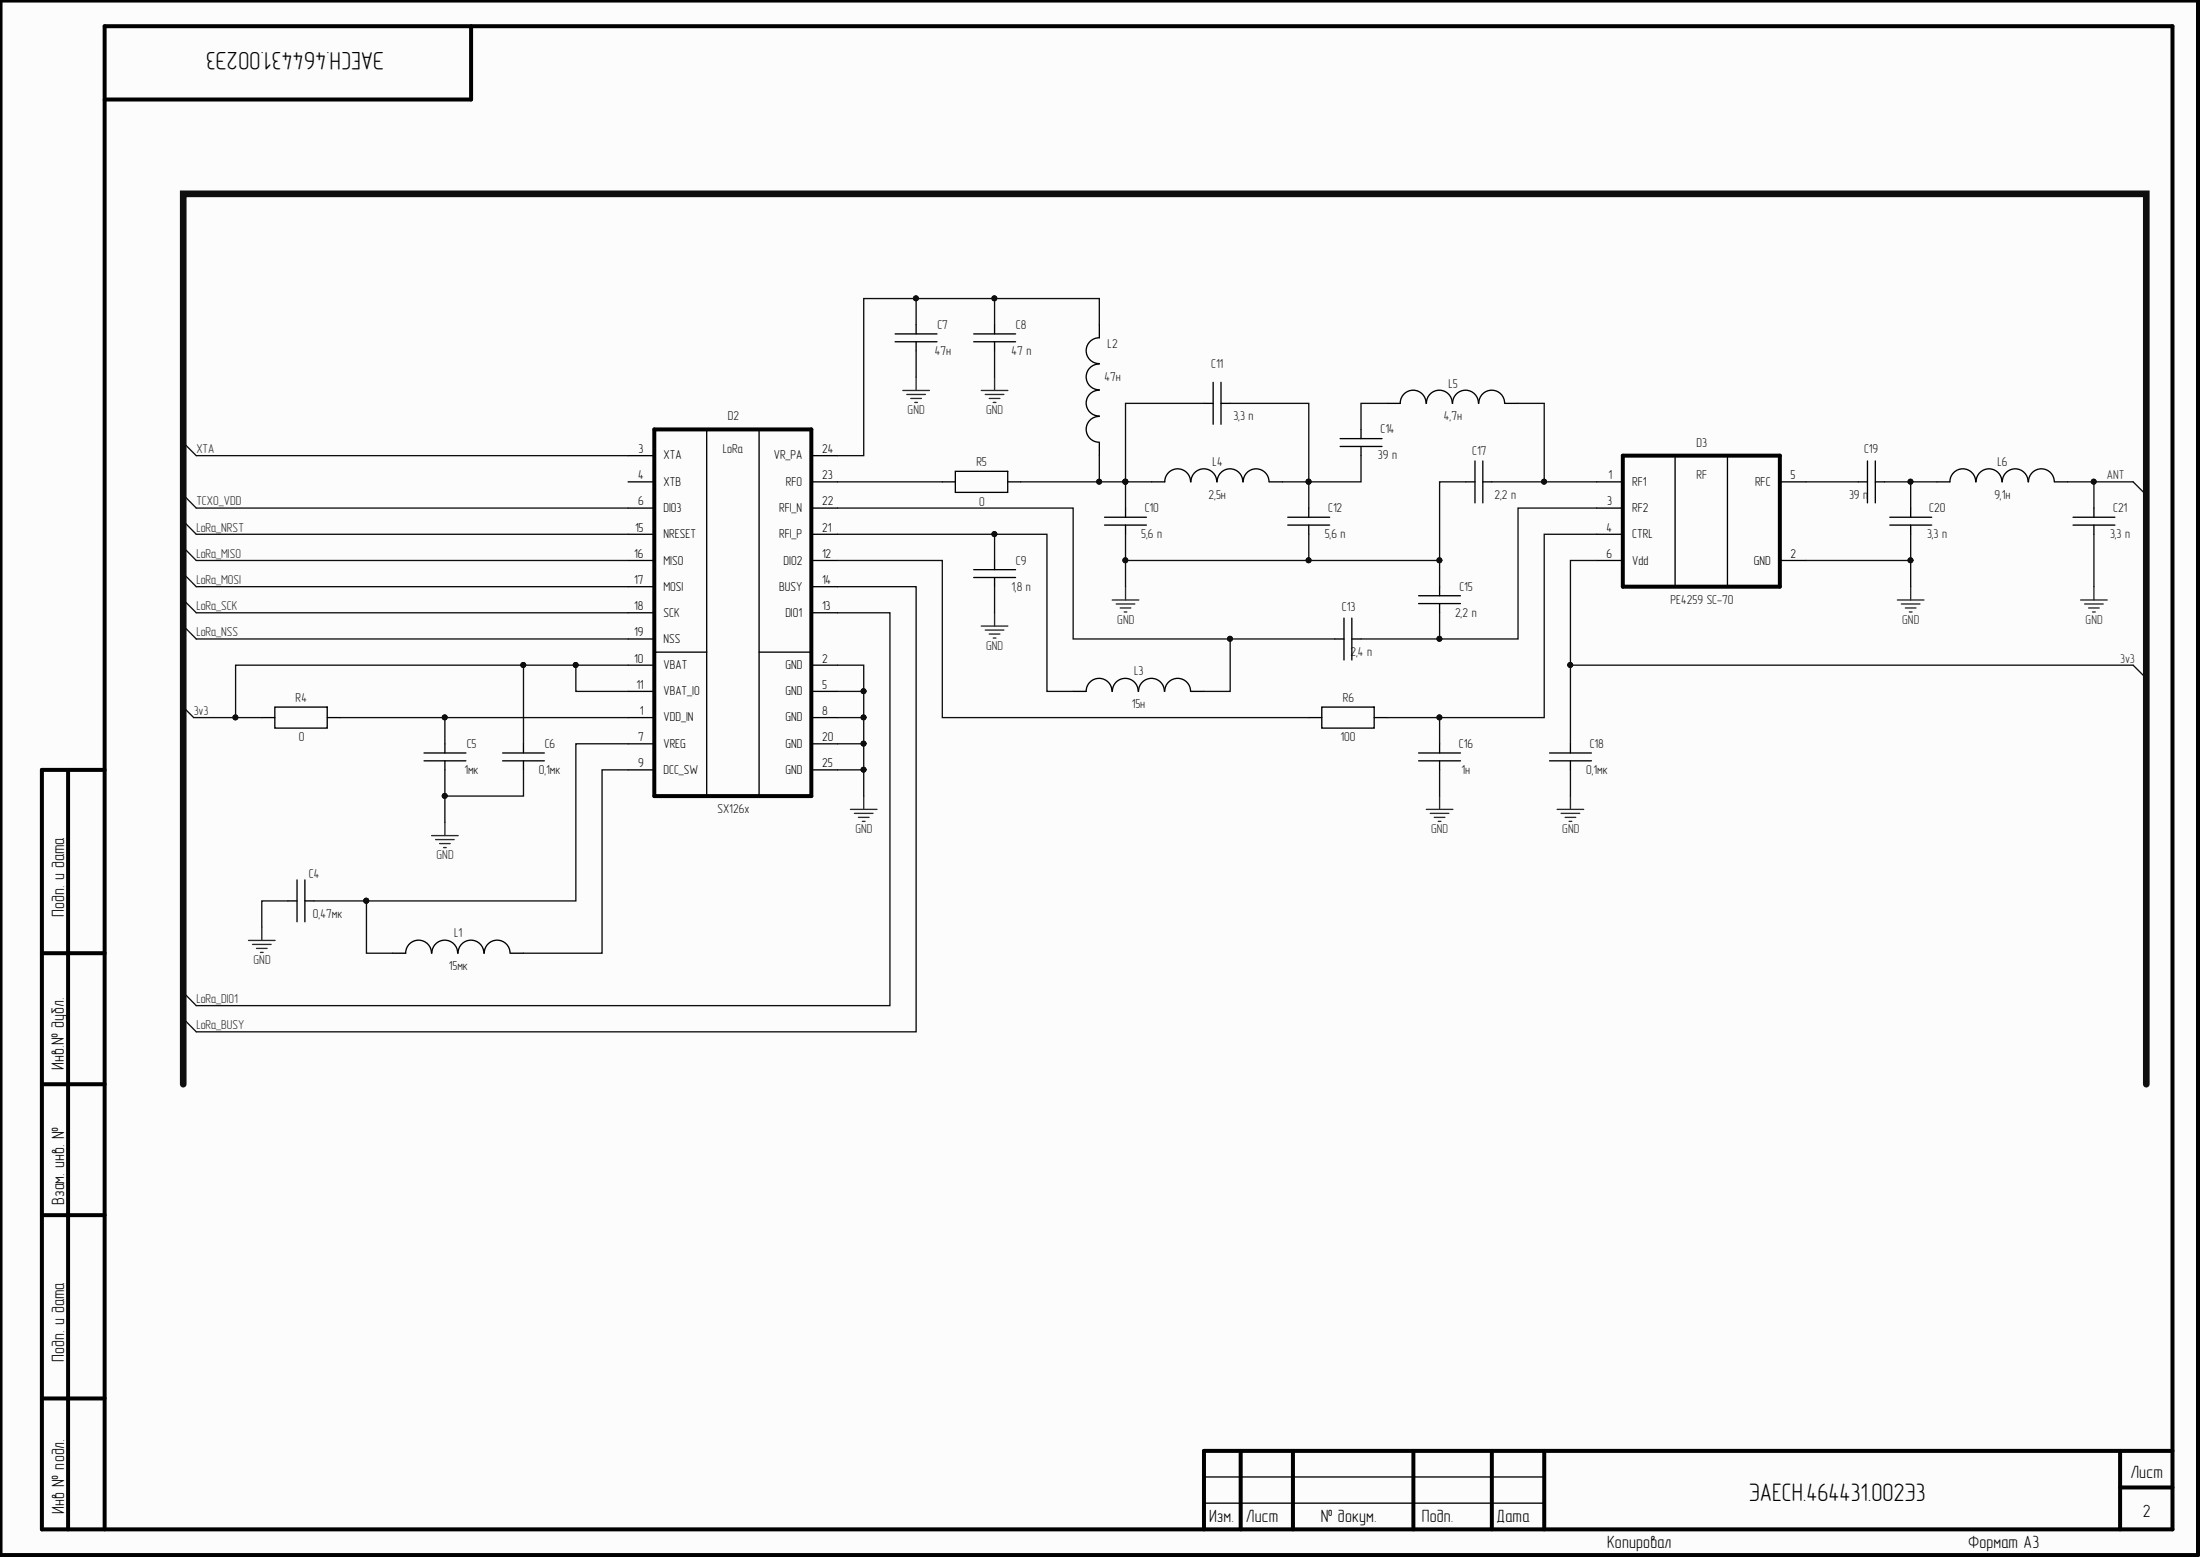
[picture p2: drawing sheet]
<svg xmlns="http://www.w3.org/2000/svg" width="420mm" height="297mm" viewBox="0 0 420 297" stroke-linecap="round" stroke-linejoin="round" font-family="sans-serif">
<path d="M0 0h419.5v296.7h-419.5z" fill="#fcfcfc"/>
<g fill="none" stroke="#000" stroke-width=".76">
<path d="M.1 .1h419.3v296.6h-419.3zM89.9 5v14h-69.9M124.9 81.9h29.9v70h-29.9zM309.7 86.9h29.9v25h-29.9zM13 146.9v144.9M20 146.9h-12v144.9h406.6v-286.8h-394.6v286.8M8 181.8h12M8 206.8h12M8 231.8h12M8 266.8h12M236.7 276.8v15M246.7 276.8v15"/>
<path d="M269.7 276.8v15M284.7 276.8v15M294.7 276.8v15M404.6 276.8v15M414.6 276.8h-184.9v15M404.6 283.8h10"/>
</g>
<g fill="none" stroke="#000" stroke-width=".25">
<path d="M170.8 65.2h8M170.8 63.7h8M174.8 62v1.7M174.8 65.2v1.8M185.8 65.2h8M185.8 63.7h8M189.8 62v1.7M189.8 65.2v1.8M209.8 79.4a2.46 2.46 0 0 0-2.5 2.5 2.46 2.46 0 0 0 2.5 2.5M209.8 62v2.4a2.46 2.46 0 0 0-2.5 2.5 2.46 2.46 0 0 0 2.5 2.5M209.8 74.4a2.46 2.46 0 0 0-2.5 2.5 2.46 2.46 0 0 0 2.5 2.5M209.8 69.4a2.46 2.46 0 0 0-2.5 2.5 2.46 2.46 0 0 0 2.5 2.5"/>
<path d="M229.7 77h1.8M231.5 72.9v8M233 77h1.7M233 72.9v8M272.1 77a2.46 2.46 0 0 0-2.4-2.6 2.46 2.46 0 0 0-2.5 2.6h-2.5M277.1 77a2.46 2.46 0 0 0-2.4-2.6 2.46 2.46 0 0 0-2.5 2.6M282.1 77a2.46 2.46 0 0 0-2.4-2.6 2.46 2.46 0 0 0-2.5 2.6M287.1 77a2.46 2.46 0 0 0-2.5-2.6 2.46 2.46 0 0 0-2.4 2.6M287.2 77h2.5M119.9 91.9h5M119.9 96.9h5M119.9 86.9h5"/>
<path d="M134.9 81.9v70M144.8 81.9v70M154.8 91.9h5M154.8 96.9h5M154.8 86.9h5M179.8 91.9h2.5M182.3 89.9h10v4h-10zM192.3 91.9h2.5M209.8 84.4v2.5M210.8 98.7h8M214.8 96.9v1.8M227.2 91.9a2.46 2.46 0 0 0-2.5-2.5 2.46 2.46 0 0 0-2.4 2.5h-2.6"/>
<path d="M232.2 91.9a2.46 2.46 0 0 0-2.5-2.5 2.46 2.46 0 0 0-2.4 2.5M237.2 91.9a2.45 2.45 0 0 0-2.5-2.5 2.45 2.45 0 0 0-2.4 2.5M242.2 91.9a2.46 2.46 0 0 0-2.5-2.5 2.46 2.46 0 0 0-2.5 2.5M242.2 91.9h2.5M245.7 98.7h8M249.7 96.9v1.8M255.7 83.7h8M255.7 85.2h8M259.7 81.9v1.8M259.7 85.2v1.7M279.7 91.9h1.8M281.5 87.9v8"/>
<path d="M283 91.9h1.7M283 87.9v8M304.7 91.9h5M304.7 96.9h5M319.6 86.9v25M329.6 86.9v25M339.6 91.9h5M354.6 91.9h1.8M356.4 87.9v8M357.8 91.9h1.8M357.8 87.9v8M360.6 98.7h8"/>
<path d="M364.6 96.9v1.8M377 91.9a2.46 2.46 0 0 0-2.5-2.5 2.46 2.46 0 0 0-2.4 2.5h-2.5M382 91.9a2.46 2.46 0 0 0-2.5-2.5 2.46 2.46 0 0 0-2.4 2.5M387 91.9a2.46 2.46 0 0 0-2.5-2.5 2.46 2.46 0 0 0-2.4 2.5M392 91.9a2.46 2.46 0 0 0-2.5-2.5 2.46 2.46 0 0 0-2.4 2.5M392.1 91.9h2.5M395.6 98.7h8M399.6 96.9v1.8M119.9 106.9h5M119.9 101.9h5M119.9 111.9h5M119.9 116.9h5"/>
<path d="M154.8 106.9h5M154.8 101.9h5M154.8 111.9h5M154.8 116.9h5M185.8 110.2h8M185.8 108.7h8M189.8 106.9v1.8M189.8 110.2v1.7M210.8 100.2h8M214.8 100.2v1.7M245.7 100.2h8M249.7 100.2v1.7"/>
<path d="M256.5 117.9v8M258 117.9v8M270.7 115.2h8M270.7 113.7h8M274.7 111.9v1.8M274.7 115.2v1.7M304.7 106.9h5M304.7 101.9h5M339.6 106.9h5M360.6 100.2h8M364.6 100.2v1.7M395.6 100.2h8"/>
<path d="M399.6 100.2v1.7M50 136.9h2.4M52.4 134.9h10v4h-10zM62.4 136.9h2.5M119.9 136.9h5M119.9 126.9h5M119.9 131.9h5M119.9 121.9h5M124.9 124.4h10M144.8 124.4h10M154.8 136.9h5M154.8 126.9h5"/>
<path d="M154.8 131.9h5M212.2 131.9a2.46 2.46 0 0 0-2.5-2.5 2.46 2.46 0 0 0-2.4 2.5h-2.5M217.2 131.9a2.46 2.46 0 0 0-2.5-2.5 2.46 2.46 0 0 0-2.4 2.5M222.2 131.9a2.46 2.46 0 0 0-2.5-2.5 2.46 2.46 0 0 0-2.4 2.5M227.2 131.9a2.46 2.46 0 0 0-2.5-2.5 2.46 2.46 0 0 0-2.4 2.5M227.3 131.9h2.4M249.7 136.9h2.5M252.2 134.9h10v4h-10zM254.7 121.9h1.8M258 121.9h1.7M262.2 136.9h2.5M80.9 145.1h8"/>
<path d="M80.9 143.7h8M84.9 141.9v1.8M84.9 145.1v1.8M95.9 145.1h8M95.9 143.7h8M99.9 141.9v1.8M99.9 145.1v1.8M119.9 141.9h5M119.9 146.9h5M154.8 141.9h5M154.8 146.9h5M270.7 145.1h8"/>
<path d="M270.7 143.7h8M274.7 141.9v1.8M274.7 145.1v1.8M295.7 145.1h8M295.7 143.7h8M299.7 141.9v1.8M299.7 145.1v1.8M54.9 171.9h1.8M56.7 167.9v8M58.2 167.9v8M58.2 171.9h1.7M82.3 181.8a2.46 2.46 0 0 0-2.4-2.4 2.46 2.46 0 0 0-2.5 2.4h-2.5"/>
<path d="M87.3 181.8a2.46 2.46 0 0 0-2.4-2.4 2.46 2.46 0 0 0-2.5 2.4M92.3 181.8a2.46 2.46 0 0 0-2.4-2.4 2.46 2.46 0 0 0-2.5 2.4M97.3 181.8a2.46 2.46 0 0 0-2.4-2.4 2.46 2.46 0 0 0-2.5 2.4M97.4 181.8h2.5M229.7 281.8h65M229.7 286.8h65"/>
</g>
<g fill="none" stroke="#0e0e0e" stroke-width=".25">
<path d="M174.8 57v5M189.8 57v5M174.8 67v5M189.8 67v5M209.8 62v-5h-45v29.9h-5M229.7 77h-14.9v14.9M234.7 77h15v19.9M264.7 77h-5v4.9M289.7 77h5v14.9h10M35.5 99.9l1.9 2h82.5M35.5 94.9l1.9 2h82.5M35.5 84.9l1.9 2h82.5"/>
<path d="M159.8 96.9h45v25h49.9M159.8 91.9h20M194.8 91.9h20M209.8 86.9v5M214.8 91.9h4.9M214.8 91.9v5M259.7 86.9v5h-15M279.7 91.9h-5v15h-59.9v5M284.7 91.9h10M304.7 96.9h-15v25h-30M344.6 91.9h10M359.6 91.9h10"/>
<path d="M364.6 91.9v5M394.6 91.9h12.4l2 2M399.6 91.9v5M35.5 119.9l1.9 2h82.5M35.5 114.9l1.9 2h82.5M35.5 109.9l1.9 2h82.5M35.5 104.9l1.9 2h82.5M159.8 101.9h40v30h5M159.8 106.9h20v30h69.9M159.8 116.9h10v74.9h-132.4l-1.9-2M159.8 111.9h15v84.9h-137.4l-1.9-2M189.8 101.9v5"/>
<path d="M189.8 111.9v5M214.8 101.9v5M249.7 101.9v5M274.7 106.9v5M274.7 116.9v5M304.7 101.9h-10v35h-30M304.7 106.9h-5v20h107.3l2 2M344.6 106.9h20M364.6 101.9v10M399.6 101.9v10M35 134.9l2 2h13M64.9 136.9h55"/>
<path d="M84.9 136.9v5M99.9 126.9v15M109.9 126.9v5h10M119.9 126.9h-74.9v10M159.8 126.9h5v25M159.8 136.9h5M159.8 131.9h5M234.7 121.9v10h-5M274.7 136.9v5M299.7 126.9v15M84.9 146.9v5M99.9 146.9v5h-15v5"/>
<path d="M119.9 141.9h-10v30h-40M119.9 146.9h-5v34.9h-15M159.8 146.9h5M159.8 141.9h5M274.7 146.9v5M299.7 146.9v5M54.9 171.9h-4.9v5M59.9 171.9h10M69.9 171.9v9.9h5"/>
</g>
<g fill="none" stroke="#262626" stroke-width=".25">
<path d="M172.3 74.5h5.1M173 75.3h3.6M173.8 76h2M174.6 76.8h.5M174.8 72v2.5M187.2 74.5h5.1M188 75.3h3.6M188.8 76h2M189.5 76.8h.5M189.8 72v2.5M187.2 119.4h5.1M189.8 116.9v2.5"/>
<path d="M212.2 114.5h5.1M213 115.2h3.6M213.8 116h2M214.5 116.7h.5M214.8 111.9v2.6M362.1 114.5h5M362.8 115.2h3.6M363.6 116h2M364.3 116.7h.6M364.6 111.9v2.6M397 114.5h5.1M397.8 115.2h3.5"/>
<path d="M398.5 116h2.1M399.3 116.7h.5M399.6 111.9v2.6M188 120.2h3.6M188.8 121h2M189.5 121.7h.5M82.4 159.4h5M84.9 156.9v2.5M162.3 154.4h5.1M163 155.2h3.6M163.8 155.9h2M164.6 156.7h.5"/>
<path d="M164.8 151.9v2.5M272.2 154.4h5M272.9 155.2h3.6M273.7 155.9h2M274.5 156.7h.5M274.7 151.9v2.5M297.1 154.4h5.1M297.9 155.2h3.5M298.7 155.9h2M299.4 156.7h.5M299.7 151.9v2.5M47.4 179.4h5.1"/>
<path d="M50 176.9v2.5M83.1 160.2h3.6M83.9 160.9h2M84.6 161.7h.5M48.2 180.2h3.5M48.9 180.9h2.1M49.7 181.7h.5"/>
</g>
<g fill="#0e0e0e" stroke="#0e0e0e" stroke-width=".19">
<circle cx="109.8" cy="126.9" r=".47"/>
<circle cx="69.9" cy="171.8" r=".47"/>
<circle cx="84.9" cy="136.9" r=".47"/>
<circle cx="84.9" cy="151.8" r=".47"/>
<circle cx="99.9" cy="126.9" r=".47"/>
<circle cx="214.7" cy="91.9" r=".47"/>
<circle cx="249.7" cy="91.9" r=".47"/>
<circle cx="189.7" cy="56.9" r=".47"/>
<circle cx="174.8" cy="56.9" r=".47"/>
<circle cx="234.7" cy="121.9" r=".47"/>
<circle cx="294.6" cy="91.9" r=".47"/>
<circle cx="274.7" cy="121.9" r=".47"/>
<circle cx="274.7" cy="106.9" r=".47"/>
<circle cx="164.8" cy="146.8" r=".47"/>
<circle cx="164.8" cy="141.9" r=".47"/>
<circle cx="164.8" cy="136.9" r=".47"/>
<circle cx="164.8" cy="131.9" r=".47"/>
<circle cx="274.7" cy="136.9" r=".47"/>
<circle cx="189.7" cy="101.9" r=".47"/>
<circle cx="249.7" cy="106.9" r=".47"/>
<circle cx="214.7" cy="106.9" r=".47"/>
<circle cx="209.7" cy="91.9" r=".47"/>
<circle cx="44.9" cy="136.9" r=".47"/>
<circle cx="364.6" cy="91.9" r=".47"/>
<circle cx="399.5" cy="91.9" r=".47"/>
<circle cx="364.6" cy="106.9" r=".47"/>
<circle cx="299.6" cy="126.9" r=".47"/>
</g>
<path d="M35 206.8v-169.8h374.6v169.8" fill="none" stroke="#0e0e0e" stroke-width="1.3"/>
<g font-size="4.8">
<text x="73.3" y="10" transform="rotate(-180 73.3 10)">ЭАЕСН.464431.002Э3</text>
<text x="333.7" y="286.3">ЭАЕСН.464431.002Э3</text>
</g>
<g font-size="3.4">
<text x="12.3" y="174.9" transform="rotate(-90 12.3 174.9)">Подп. и дата</text>
<text x="12.2" y="204.1" transform="rotate(-90 12.2 204.1)">Инв.№ дубл.</text>
<text x="12.3" y="229.9" transform="rotate(-90 12.3 229.9)">Взам. инв. №</text>
<text x="12.3" y="259.8" transform="rotate(-90 12.3 259.8)">Подп. и дата</text>
<text x="406.5" y="282">Лист</text>
<text x="12.3" y="288.8" transform="rotate(-90 12.3 288.8)">Инв № подл.</text>
<text x="230.7" y="290.3">Изм.</text>
<text x="237.7" y="290.3">Лист</text>
<text x="252" y="290.3">№ докум.</text>
<text x="271.3" y="290.3">Подп.</text>
<text x="285.6" y="290.3">Дата</text>
<text x="408.9" y="289.5">2</text>
<text x="306.7" y="295.4">Копировал</text>
<text x="375.6" y="295.4">Формат А3</text>
</g>
<g font-size="2.5" fill="#0e0e0e">
<text x="178.9" y="62.7">C7</text>
<text x="193.8" y="62.7">C8</text>
<text x="178.4" y="67.7">47н</text>
<text x="193" y="67.7">47 п</text>
<text x="211.3" y="66.4">L2</text>
<text x="231.1" y="70.2">C11</text>
<text x="210.7" y="72.7">47н</text>
<text x="276.4" y="73.9">L5</text>
<text x="138.9" y="80.2">D2</text>
<text x="235.4" y="80.2">3,3 п</text>
<text x="263.4" y="82.7">C14</text>
<text x="275.5" y="80.2">4,7н</text>
<text x="137.9" y="86.4">LoRa</text>
<text x="186.3" y="88.9">R5</text>
<text x="231.4" y="88.9">L4</text>
<text x="262.9" y="87.6">39 п</text>
<text x="280.9" y="86.9">C17</text>
<text x="323.7" y="85.2">D3</text>
<text x="355.7" y="86.4">C19</text>
<text x="381.2" y="88.9">L6</text>
<text x="230.6" y="95.2">2,5н</text>
<text x="285.2" y="95.2">2,2 п</text>
<text x="323.7" y="91.4">RF</text>
<text x="352.8" y="95.2">39 п</text>
<text x="380.6" y="95.2">9,1н</text>
<text x="186.8" y="96.4">0</text>
<text x="218.4" y="97.6">C10</text>
<text x="253.5" y="97.6">C12</text>
<text x="368.1" y="97.6">C20</text>
<text x="403.2" y="97.6">C21</text>
<text x="193.8" y="107.7">C9</text>
<text x="217.8" y="102.7">5,6 п</text>
<text x="252.8" y="102.7">5,6 п</text>
<text x="367.7" y="102.7">3,3 п</text>
<text x="402.6" y="102.7">3,3 п</text>
<text x="193" y="112.7">1,8 п</text>
<text x="278.5" y="112.7">C15</text>
<text x="256.1" y="116.6">C13</text>
<text x="277.6" y="117.7">2,2 п</text>
<text x="318.7" y="115.1">PE4259 SC-70</text>
<text x="257.7" y="125.1">2,4 п</text>
<text x="216.4" y="128.8">L3</text>
<text x="56.4" y="133.8">R4</text>
<text x="216" y="135.1">15н</text>
<text x="256.2" y="133.8">R6</text>
<text x="57" y="141.4">0</text>
<text x="89.1" y="142.6">C5</text>
<text x="103.9" y="142.6">C6</text>
<text x="255.8" y="141.4">100</text>
<text x="278.4" y="142.6">C16</text>
<text x="303.4" y="142.6">C18</text>
<text x="88.6" y="147.6">1мк</text>
<text x="102.8" y="147.6">0,1мк</text>
<text x="278.9" y="147.6">1н</text>
<text x="302.7" y="147.6">0,1мк</text>
<text x="136.9" y="155.2">SX126x</text>
<text x="58.9" y="167.6">C4</text>
<text x="59.7" y="175.1">0,47мк</text>
<text x="86.7" y="178.8">L1</text>
<text x="85.7" y="185.1">15мк</text>
</g>
<g font-size="2.5" fill="#262626">
<text x="173.2" y="79">GND</text>
<text x="188.2" y="79">GND</text>
<text x="37.5" y="86.4">XTA</text>
<text x="402" y="91.4">ANT</text>
<text x="37.5" y="96.4">TCXO_VDD</text>
<text x="37.5" y="101.4">LoRa_NRST</text>
<text x="37.5" y="106.4">LoRa_MISO</text>
<text x="37.5" y="111.4">LoRa_MOSI</text>
<text x="37.5" y="116.4">LoRa_SCK</text>
<text x="213.2" y="119">GND</text>
<text x="363" y="119">GND</text>
<text x="398" y="119">GND</text>
<text x="37.5" y="121.4">LoRa_NSS</text>
<text x="188.2" y="124">GND</text>
<text x="404.6" y="126.4">3v3</text>
<text x="37" y="136.4">3v3</text>
<text x="163.2" y="159">GND</text>
<text x="273.1" y="159">GND</text>
<text x="298.1" y="159">GND</text>
<text x="83.3" y="164">GND</text>
<text x="48.4" y="183.9">GND</text>
<text x="37.5" y="191.4">LoRa_DIO1</text>
<text x="37.5" y="196.4">LoRa_BUSY</text>
</g>
<g font-size="2.5">
<text x="121.9" y="86.4">3</text>
<text x="126.6" y="87.6">XTA</text>
<text x="147.7" y="87.6">VR_PA</text>
<text x="156.9" y="86.4">24</text>
<text x="121.8" y="91.4">4</text>
<text x="126.6" y="92.6">XTB</text>
<text x="149.9" y="92.6">RFO</text>
<text x="156.9" y="91.4">23</text>
<text x="306.9" y="91.4">1</text>
<text x="311.5" y="92.6">RF1</text>
<text x="334.9" y="92.6">RFC</text>
<text x="341.7" y="91.4">5</text>
<text x="121.2" y="101.4">15</text>
<text x="121.8" y="96.4">6</text>
<text x="126.6" y="97.6">DIO3</text>
<text x="148.7" y="97.6">RFI_N</text>
<text x="156.9" y="101.4">21</text>
<text x="156.9" y="96.4">22</text>
<text x="306.6" y="101.4">4</text>
<text x="306.7" y="96.4">3</text>
<text x="311.5" y="97.6">RF2</text>
<text x="121" y="106.4">16</text>
<text x="126.6" y="107.7">MISO</text>
<text x="126.6" y="102.7">NRESET</text>
<text x="148.7" y="102.7">RFI_P</text>
<text x="149.5" y="107.7">DIO2</text>
<text x="156.9" y="106.4">12</text>
<text x="306.6" y="106.4">6</text>
<text x="311.5" y="102.7">CTRL</text>
<text x="311.5" y="107.7">Vdd</text>
<text x="334.6" y="107.7">GND</text>
<text x="341.7" y="106.4">2</text>
<text x="121" y="111.4">17</text>
<text x="126.6" y="112.7">MOSI</text>
<text x="148.7" y="112.7">BUSY</text>
<text x="156.9" y="111.4">14</text>
<text x="121" y="116.4">18</text>
<text x="126.6" y="117.7">SCK</text>
<text x="149.9" y="117.7">DIO1</text>
<text x="156.9" y="116.4">13</text>
<text x="121" y="121.4">19</text>
<text x="126.6" y="122.7">NSS</text>
<text x="121" y="126.4">10</text>
<text x="121.4" y="131.4">11</text>
<text x="126.6" y="127.7">VBAT</text>
<text x="149.9" y="127.7">GND</text>
<text x="156.9" y="126.4">2</text>
<text x="156.9" y="131.4">5</text>
<text x="122.1" y="136.4">1</text>
<text x="126.6" y="137.6">VDD_IN</text>
<text x="126.6" y="132.7">VBAT_IO</text>
<text x="149.9" y="132.7">GND</text>
<text x="149.9" y="137.6">GND</text>
<text x="156.9" y="136.4">8</text>
<text x="121.8" y="141.4">7</text>
<text x="126.6" y="142.6">VREG</text>
<text x="149.9" y="142.6">GND</text>
<text x="156.9" y="141.4">20</text>
<text x="121.8" y="146.4">9</text>
<text x="126.6" y="147.6">DCC_SW</text>
<text x="149.9" y="147.6">GND</text>
<text x="156.9" y="146.4">25</text>
</g>
</svg>
